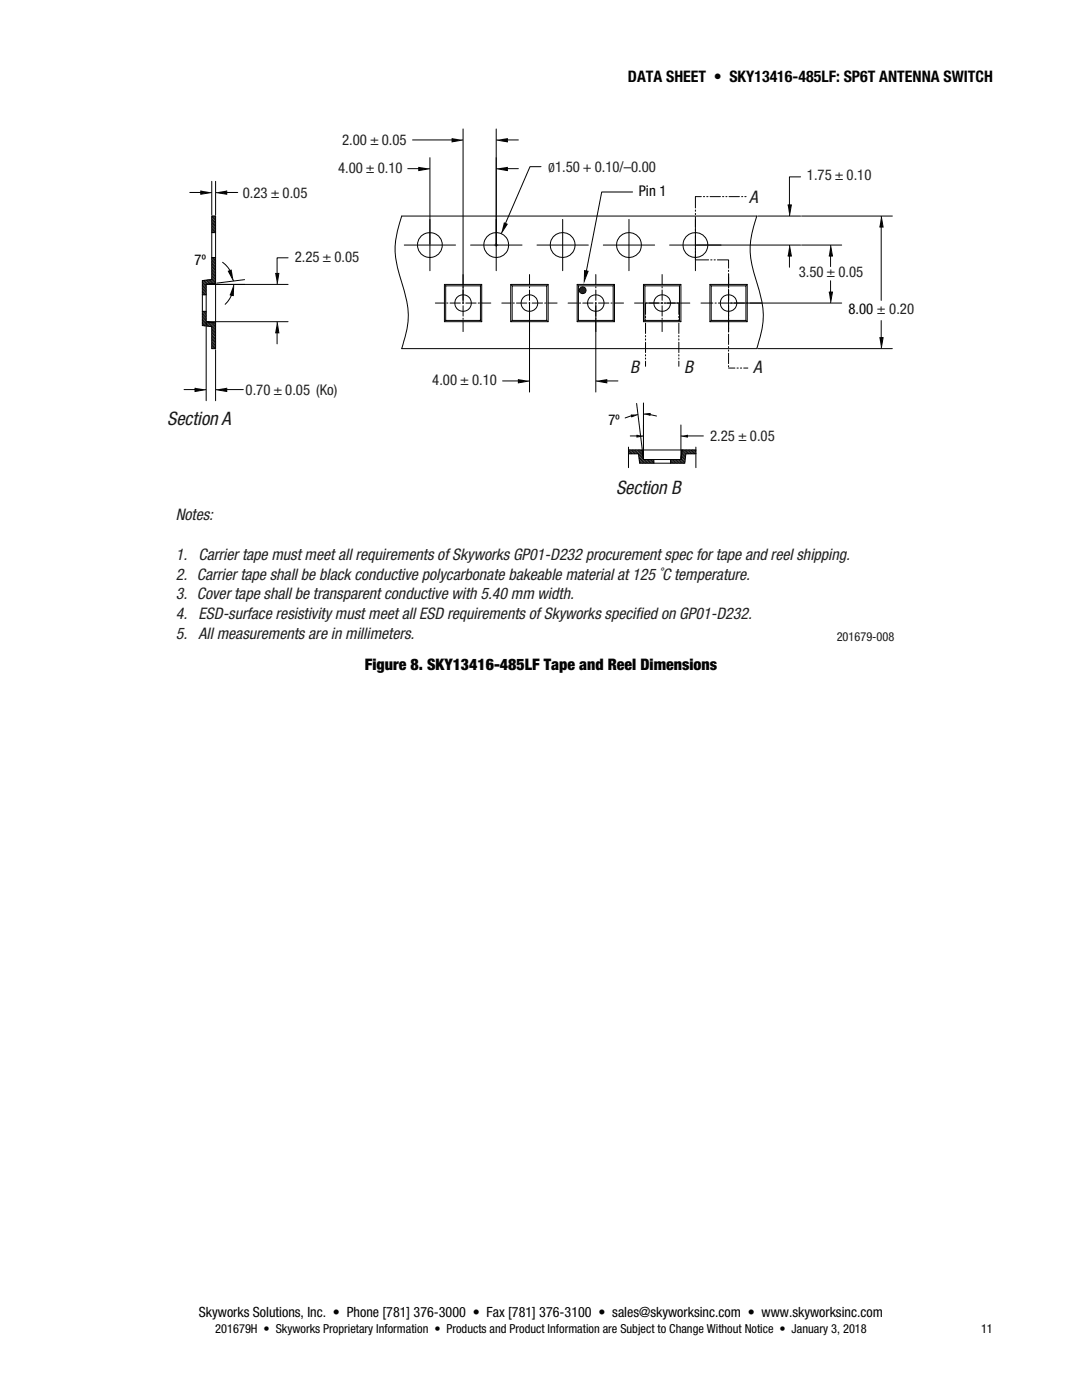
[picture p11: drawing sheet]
<svg xmlns="http://www.w3.org/2000/svg" width="216mm" height="279mm" viewBox="0 0 216 279" stroke-linecap="round" stroke-linejoin="round" font-family="sans-serif">
<g fill="none" stroke="#010202" stroke-width=".2">
<path d="M82.3 27.9h7.9M92.4 25.7v34.6M99 25.7v28.3M101.2 27.9h2.2M139.9 39.2h-1.1v2.3M140.4 39.2h.2M141 39.2h.3M141.7 39.2h2.1M144.2 39.2h.2M144.8 39.2h.3M145.5 39.2h2M148 39.2h.2"/>
<path d="M148.6 39.2h.3M80.2 43.1h70.8a17.1 17.1 0 0 0 0 13.2 16.9 16.9 0 0 1 .4 11.8l-.4 1.5h-70.8M80.7 48.9h10.2M85.8 46.4a2.48 2.48 0 0 1 2.5 2.5 2.48 2.48 0 0 1-2.5 2.5M85.8 43.8v10.2M93.9 48.9h10.3M120.4 48.9h10.2M125.5 43.8v10.2M133.6 48.9h10.3M138.8 50.8v1.1h2.6M138.8 41.9v.3M138.8 42.6v.2"/>
<path d="M138.8 43.2v10.8M141.8 51.9h.3M142.5 51.9h.2M143.2 51.9h2.2v1.6M145.4 53.9v.3M145.4 54.6v.3M145.4 55.3v2M145.4 57.7v.3M145.4 58.4v.2M145.4 59.1v2M145.4 61.6v.2M145.4 62.2v.3"/>
<path d="M145.4 62.9v2M145.4 65.3v.3M145.4 66v.3M145.4 66.7v2M145.4 69.2v.2M145.4 69.8v.3M145.4 70.5v2.1M145.4 73v.2M145.4 73.5h1.2M147.1 73.5h.2M147.7 73.5h.3M148.4 73.5h.8"/>
<circle cx="99" cy="48.9" r="2.48"/>
<circle cx="125.5" cy="48.9" r="2.48"/>
<circle cx="138.8" cy="48.9" r="2.49"/>
</g>
<path d="M99 27.9l2.2-.3v.7z" fill="#010202"/>
<path d="M101.2 27.6v.7l-2.2-.4" fill="none" stroke="#010202" stroke-width=".2"/>
<path d="M90.2 27.6l2.2 .3-2.2 .4z" fill="#010202"/>
<g fill="none" stroke="#010202" stroke-width=".2">
<path d="M37.9 38.4h2.2M42.3 36.2v6.7M43 36.2v6.7M45.2 38.4h2.2M90.2 27.6v.7l2.2-.4M92.4 54.8v2M92.4 57.2v.3M92.4 57.9v2M118.9 54.8v2M118.9 57.2v.3M118.9 57.9v2M132.1 54.8v2"/>
<path d="M132.1 57.2v.3M132.1 57.9v2M145.4 54.8v2M145.4 57.2v.3M145.4 57.9v2M86.9 60.5h1.8M89.1 60.5h.3M89.8 60.5h2.1M92.3 60.5h.2M92.4 60.4v.2M92.4 61v2.1M92.4 63.5v.3"/>
<path d="M92.4 64.2v2M92.9 60.5h2.1M95.4 60.5h.3M96.1 60.5h1.8M100.1 60.5h1.9M102.4 60.5h.2M103.1 60.5h2M105.5 60.5h.3M106.2 60.5h2.1M108.7 60.5h.2M109.3 60.5h1.9M118.9 60.4v.2"/>
<path d="M118.9 61v2.1M118.9 63.5v.3M118.9 64.2v2M128.8 63.2v.2M128.8 63.8v.3M128.8 64.5v2.1M128.8 67v.2M128.8 67.6v.3M128.8 68.3v2.1M128.8 70.8v.2M128.8 71.5v.2M128.8 72.1v1"/>
<path d="M131.4 60.5h-2.6v2.2M131.8 60.5h.3M132.1 60.4v.2M132.1 61v2.1M132.1 63.5v.3M132.1 64.2v2M132.5 60.5h.3M133.2 60.5h2.2M135.5 60.5v2.2M135.5 63.2v.2M135.5 63.8v.3M135.5 64.5v2.1"/>
<path d="M135.5 67v.2M135.5 67.6v.3M135.5 68.3v2.1M135.5 70.8v.2M135.5 71.5v.2M135.5 72.1v1M139.9 60.5h2.4M142.7 60.5h.2M143.3 60.5h2.1M145.4 60.4v.2M145.4 61v2.1M145.4 63.5v.3"/>
<path d="M145.4 64.2v2M145.8 60.5h.3M146.5 60.5h2.1M149 60.5h.2M149.6 60.5h2.4"/>
</g>
<path d="M40.1 38l2.2 .4-2.2 .4z" fill="#010202"/>
<path d="M40.1 38v.8l2.2-.4" fill="none" stroke="#010202" stroke-width=".2"/>
<path d="M43 38.4l2.2-.4v.8z" fill="#010202"/>
<path d="M45.2 38v.8l-2.2-.4M36.7 77.7h2.2M41.1 64.4v15.6M43 69.8v10.2M45.2 77.7h3.3" fill="none" stroke="#010202" stroke-width=".2"/>
<path d="M38.9 77.4l2.2 .3-2.2 .4z" fill="#010202"/>
<path d="M38.9 77.4v.7l2.2-.4" fill="none" stroke="#010202" stroke-width=".2"/>
<path d="M43 77.7l2.2-.3v.7z" fill="#010202"/>
<path d="M41.3 56.8h16.2M57.5 51.5h-2.2v3.1M41.3 64.2h16.2M45.2 77.4v.7l-2.2-.4M55.3 66.4v2.2" fill="none" stroke="#010202" stroke-width=".2"/>
<path d="M55.3 64.2l.3 2.2h-.7z" fill="#010202"/>
<path d="M55.3 64.2l.3 2.2h-.7" fill="none" stroke="#010202" stroke-width=".2"/>
<path d="M54.9 54.6h.7l-.3 2.2z" fill="#010202"/>
<path d="M107.9 33.3h-2.1l-4.9 11.3M54.9 54.6h.7l-.3 2.2M80.2 43.1a17 17 0 0 0-1 9.5l.5 2.3a23 23 0 0 1 1.7 9.7l-.5 2.3-.7 2.7M85.8 46.4a2.48 2.48 0 0 0-2.5 2.5 2.48 2.48 0 0 0 2.5 2.5" fill="none" stroke="#010202" stroke-width=".2"/>
<path d="M100.5 44.5l.7 .2-1.2 1.9z" fill="#010202"/>
<g fill="none" stroke="#010202" stroke-width=".2">
<path d="M88.7 56.8h7.4v7.4h-7.4zM88.7 56.8l.2 .2M88.9 57h7v6.9h-7zM96.1 56.8l-.2 .2M98.7 48.9h.6M99 48.6v.6M100.5 44.5l.7 .2-1.2 1.9M101.9 56.8l.3 .2M101.9 56.8h7.5v7.4h-7.5zM102.2 57h6.9v6.9h-6.9zM109.4 56.8l-.3 .2M128.4 56.8l.3 .2"/>
<path d="M128.4 56.8h7.5v7.4h-7.5zM128.7 57h6.9v6.9h-6.9zM135.9 56.8l-.3 .2M141.7 56.8h7.4v7.4h-7.4zM141.7 56.8l.2 .2M141.9 57h6.9v6.9h-6.9zM149.1 56.8l-.3 .2M88.9 63.9l-.2 .3M95.9 63.9l.2 .3M102.2 63.9l-.3 .3M109.1 63.9l.3 .3M128.7 63.9l-.3 .3"/>
<path d="M135.6 63.9l.3 .3M141.9 63.9l-.2 .3M148.8 63.9l.3 .3M125.4 89.9l.6 .7M125.4 90.2l.4 .4M125.4 90.5l.1 .1M125.4 89.2v4.1M125.4 90.6h2l.2 1.8h9l.3-1.8h2M125.4 89.8h2.8M125.6 89.8l.7 .8M125.8 87h1.3M125.9 89.8l.7 .8"/>
<path d="M126.2 89.8l.7 .8M126.5 89.8l.7 .8M126.7 89.8l1.7 1.6M127.1 89.8l1.2 1.3M127.3 89.8l1 1M127.4 90.8l1.7 1.6M127.5 91.1l1.3 1.3M127.5 91.5l1 .9M127.6 91.8l.6 .6M127.6 92.1l.3 .3M127.6 89.8l.6 .6M127.9 89.8l.3 .3"/>
<path d="M128.2 89.8l.2 1.9M128.2 89.8h7.9l-.2 1.9M128.2 89.8l.2 1.9h2.1M128.4 84.8v6.7M128.6 91.7l.8 .7M128.9 91.7l.8 .7M129.2 91.7l.8 .7M129.5 91.7l.8 .7M129.8 91.7l.7 .6M130.1 91.7l.4 .4M130.4 91.7l.1 .1M130.5 91.7h3.3"/>
<path d="M130.5 91.7v.7M133.8 92.2l.3 .2M133.8 91.9l.6 .5M133.8 91.7v.7M133.9 91.7l.8 .7M134.2 91.7l.7 .7M134.5 91.7l.7 .7M134.8 91.7l.8 .7M135.1 91.7l.7 .7M135.4 91.7l.7 .7M135.7 91.7l.7 .7M135.9 84.8v6.7"/>
<path d="M135.9 91.6l.7 .8M135.9 91.4l.8 .7M135.9 91.1l.8 .7M136 90.8l.7 .8M136 90.6l.8 .7M136 90.3l.8 .8M136.1 90.1l.7 .7M136.1 89.8l.8 .8M136.4 89.8l.8 .8M136.7 89.8l.8 .8M137 89.8l.7 .8M137.2 87h3.2"/>
<path d="M137.3 89.8l.8 .8M137.6 89.8l.7 .8M137.9 89.8l.7 .8M138.2 89.8l.7 .7M138.4 89.8l.5 .4M138.8 89.8l.1 .1M138.9 89.2v4.1M138.9 89.8h-2.8l-.2 1.9h-2.1"/>
<circle cx="92.4" cy="60.5" r="1.65"/>
<circle cx="118.9" cy="60.5" r="1.65"/>
<circle cx="132.1" cy="60.5" r="1.66"/>
<circle cx="145.4" cy="60.5" r="1.65"/>
</g>
<path d="M127.1 86.8l1.3 .2-1.3 .2z" fill="#010202"/>
<path d="M127.1 86.8v.4l1.3-.2" fill="none" stroke="#010202" stroke-width=".2"/>
<path d="M135.9 87l1.3-.2v.4z" fill="#010202"/>
<g fill="none" stroke="#010202" stroke-width=".2">
<path d="M40.4 58.1l.7 .7M40.4 58.4l.4 .4M40.4 58.8h.7M40.4 57.8l.7 .8M40.4 57.6l.7 .7M40.4 57.2l.7 .8M40.4 57l.7 .7M40.4 56.7l.7 .7M40.4 56.4l.7 .7M40.4 56.1l.7 .7M40.4 58.7l.1 .1M40.6 56l.7 .7"/>
<path d="M40.8 55.9l.8 .8M41.1 55.9l.8 .8M41.1 58.8v3.3M41.4 55.9l.7 .7M41.6 55.8l.8 .8M41.9 55.8l.7 .8M42.1 55.8l.8 .7M42.3 51.4h.7M42.3 51.4v-8.3h.7v13.4M42.3 51.4v4.4l-1.9 .2v9l1.9 .2v4.4h.7v-5.1l-1.9-.3v-2.1M42.3 45.7l.7 .7h-.7M42.3 45.4l.7 .7"/>
<path d="M42.3 45.1l.7 .8M42.3 44.8l.7 .7M42.3 44.5l.7 .8M42.3 44.2l.7 .8M42.3 43.9l.7 .8M42.3 43.6l.7 .8M42.3 43.3l.7 .8M42.3 46l.4 .4M42.3 55.6l.7 .8M42.3 55.3l.7 .8M42.3 55l.7 .8M42.3 54.7l.7 .8"/>
<path d="M42.3 54.4l.7 .8M42.3 54.2l.7 .7M42.3 53.9l.7 .7M42.3 53.6l.7 .7M42.3 53.3l.7 .7M42.3 53l.7 .7M42.3 52.7l.7 .8M42.3 52.4l.7 .8M42.3 52.1l.7 .8M42.3 51.8l.7 .8M42.3 51.5l.7 .8M42.3 46.2l.1 .2"/>
<path d="M42.4 43.1l.6 .7M42.4 51.4l.6 .6M42.6 43.1l.4 .4M42.7 51.4l.3 .3M42.9 43.1l.1 .1M43 56.5l-1.9 .3v2M43 56.5v8l-1.9-.3M43 56.5l-1.9 .3M40.4 64.3l.8 .8M40.4 62.1h.7M40.4 63.7l1.4 1.5M40.4 64.6l.5 .4"/>
<path d="M40.4 64.9l.1 .1M40.4 63.4l.7 .7M40.4 63.1l.7 .8M40.4 62.8l.7 .8M40.4 62.5l.7 .7M40.4 62.2l.7 .8M40.4 64l1.1 1.1M40.6 62.1l.5 .6M40.9 62.1l.2 .3M41.2 64.2l1 1M41.6 64.3l1.4 1.4M41.9 64.3l1.1 1.1"/>
<path d="M42.2 64.3l.8 .9M42.3 69.4l.2 .2M42.3 69.1l.5 .5M42.3 68.8l.7 .7M42.3 68.5l.7 .8M42.3 68.2l.7 .8M42.3 67.9l.7 .8M42.3 67.6l.7 .8M42.3 67.3l.7 .8M42.3 67l.7 .8M42.3 66.7l.7 .8M42.3 66.4l.7 .8"/>
<path d="M42.3 66.1l.7 .8M42.3 65.9l.7 .7M42.3 65.6l.7 .7M42.3 65.3l.7 .7M42.5 64.4l.5 .5M42.9 64.4l.1 .2M126 83l-1.3 .4M127 80.5l1.1 9.1M128.4 80.4v10M128.4 90.6v1.1M129.7 82.7l1.3 .3M137.2 86.8v.4l-1.3-.2"/>
</g>
<path d="M128.4 82.6l1.3-.1v.5z" fill="#010202"/>
<path d="M128.4 82.6l1.3-.1v.5" fill="none" stroke="#010202" stroke-width=".2"/>
<path d="M125.9 82.7h1.4l-1.3 .5z" fill="#010202"/>
<path d="M41.1 56.7l1.9 .1M43.2 56.8h5.6M44.4 52.3l.6 .5 .9 1.2M46.2 58.9l-.8 1.3-.5 .5M48.8 55.8l-5.6 .7M127.3 82.7l-1.3 .5-.1-.5" fill="none" stroke="#010202" stroke-width=".2"/>
<path d="M46.6 56.8l-.1 2.2-.7-.1z" fill="#010202"/>
<path d="M46.6 56.8l-.1 2.2-.7-.1" fill="none" stroke="#010202" stroke-width=".2"/>
<path d="M45.6 54.1l.6-.2 .4 2.2z" fill="#010202"/>
<path d="M46.2 53.9l-.6 .2 1 2" fill="none" stroke="#010202" stroke-width=".2"/>
<circle cx="116.3" cy="57.9" r=".69" fill="#231f20"/>
<circle cx="116.3" cy="57.9" r=".69" fill="none" stroke="#010202" stroke-width=".2"/>
<path d="M116.6 53.9l.8 .2-.8 2z" fill="#010202"/>
<g fill="none" stroke="#010202" stroke-width=".2">
<path d="M126.2 38.3h-6.1l-3.3 16.7M105.7 54.8v2M105.7 57.2v.3M105.7 57.9v2M107.2 48.9h10.2M112.3 43.8v10.2M115.2 56.8h7.4v7.4h-7.4zM115.2 56.8l.2 .2M115.4 57h7v6.9h-7zM116.6 53.9v2.2l.8-2M122.6 56.8l-.2 .2M100.3 76h3.1"/>
<path d="M105.7 60.4v.2M105.7 60.7v17.5M115.4 63.9l-.2 .3M118.9 60.7v17.5M121.1 76h2.2M122.4 63.9l.2 .3"/>
<circle cx="112.3" cy="48.9" r="2.49"/>
<circle cx="105.7" cy="60.5" r="1.66"/>
</g>
<path d="M118.9 76l2.2-.3v.7z" fill="#010202"/>
<path d="M121.1 75.7v.7l-2.2-.4" fill="none" stroke="#010202" stroke-width=".2"/>
<path d="M103.4 75.7l2.3 .3-2.3 .4z" fill="#010202"/>
<path d="M159.7 35.3h-2.2v5.6M139 48.9h20.7M151.2 43.1h8.5M157.5 51.1v2.2M103.4 75.7v.7l2.3-.4" fill="none" stroke="#010202" stroke-width=".2"/>
<path d="M157.5 48.9l.4 2.2h-.7z" fill="#010202"/>
<path d="M157.5 48.9l.4 2.2h-.7" fill="none" stroke="#010202" stroke-width=".2"/>
<path d="M157.2 40.9h.7l-.4 2.2z" fill="#010202"/>
<path d="M81.4 33.7h2.2M85.8 31.5v17.2M99 31.5v17.2M101.2 33.7h2.2M157.2 40.9h.7l-.4 2.2" fill="none" stroke="#010202" stroke-width=".2"/>
<path d="M99 33.7l2.2-.4v.7z" fill="#010202"/>
<path d="M101.2 33.3v.7l-2.2-.3" fill="none" stroke="#010202" stroke-width=".2"/>
<path d="M83.6 33.3l2.2 .4-2.2 .3z" fill="#010202"/>
<path d="M83.6 33.3v.7l2.2-.3M159.9 43.1h18.2M175.8 45.3v14.6M151.2 69.6h26.9M175.8 64v3.4" fill="none" stroke="#010202" stroke-width=".2"/>
<path d="M175.8 43.1l.4 2.2h-.7z" fill="#010202"/>
<path d="M175.8 43.1l.4 2.2h-.7" fill="none" stroke="#010202" stroke-width=".2"/>
<path d="M175.5 67.4h.7l-.4 2.2z" fill="#010202"/>
<path d="M159.9 48.9h8.1M165.7 51.1v2.1M165.7 56v2.3M145.6 60.5h22.4M175.5 67.4h.7l-.4 2.2" fill="none" stroke="#010202" stroke-width=".2"/>
<path d="M165.7 48.9l.4 2.2h-.7z" fill="#010202"/>
<path d="M165.7 48.9l.4 2.2h-.7" fill="none" stroke="#010202" stroke-width=".2"/>
<path d="M165.4 58.3h.7l-.4 2.2z" fill="#010202"/>
<g fill="none" stroke="#010202" stroke-width=".2">
<path d="M165.4 58.3h.7l-.4 2.2M113.4 60.5h1.8M115.6 60.5h.3M116.3 60.5h2M118.8 60.5h.2M119.4 60.5h2.1M121.9 60.5h.3M122.6 60.5h1.8M126.6 60.5h1.9M128.9 60.5h.2M129.5 60.5h2.1M132 60.5h.2"/>
<path d="M132.7 60.5h2M135.1 60.5h.3M135.8 60.5h1.8"/>
</g>
<g font-size="3.7" fill="#1e1819">
<text x="33.3" y="84.8">Section A</text>
<text x="122.9" y="98.6">Section B</text>
</g>
<g font-size="3.5" fill="#1e1819">
<text x="149.5" y="40.4">A</text>
<text x="125.7" y="74.5">B</text>
<text x="136.5" y="74.5">B</text>
<text x="150.3" y="74.3">A</text>
</g>
<g font-size="3.2">
<text x="125.3" y="16.4">DATA SHEET • SKY13416-485LF: SP6T ANTENNA SWITCH</text>
<text x="72.8" y="133.6">Figure 8. SKY13416-485LF Tape and Reel Dimensions</text>
</g>
<g font-size="3.2" fill="#231f20">
<text x="35.1" y="103.8">Notes:</text>
<text x="35.1" y="111.7">1.</text>
<text x="39.6" y="111.7">Carrier tape must meet all requirements of Skyworks GP01-D232 procurement spec for tape and reel shipping.</text>
<text x="35.1" y="115.7">2. Carrier tape shall be black conductive polycarbonate bakeable material at 125 ˚C temperature.</text>
<text x="35.1" y="119.6">3. Cover tape shall be transparent conductive with 5.40 mm width.</text>
<text x="35.1" y="123.6">4.</text>
<text x="39.6" y="123.6">ESD-surface resistivity must meet all ESD requirements of Skyworks specif</text>
<text x="126.8" y="123.6">ied on GP01-D232.</text>
<text x="35.1" y="127.5">5.</text>
<text x="39.6" y="127.5">All measurements are in millimeters.</text>
</g>
<g font-size="3" fill="#231f20">
<text x="68.3" y="28.9">2.00 ± 0.05</text>
<text x="67.5" y="34.6">4.00 ± 0.10</text>
<text x="110.7" y="34.2">1.50 + 0.10/–0.00</text>
<text x="48.5" y="39.4">0.23 ± 0.05</text>
<text x="161" y="36">1.75 ± 0.10</text>
<text x="58.8" y="52.3">2.25 ± 0.05</text>
<text x="159.4" y="55.3">3.50 ± 0.05</text>
<text x="86.3" y="76.7">4.00 ± 0.10</text>
<text x="49" y="78.7">0.70 ± 0.05 (Ko)</text>
<text x="141.7" y="88">2.25 ± 0.05</text>
</g>
<text font-size="3" fill="#010202" x="127.5" y="39.2">Pin 1</text>
<g font-size="3" fill="#020303">
<text x="38.8" y="53" transform="rotate(-1 38.8 53)">7º</text>
<text x="169.3" y="62.8">8.00 ± 0.20</text>
<text x="121.4" y="84.8" transform="rotate(-1 121.4 84.8)">7º</text>
</g>
<text font-size="2.8" x="39.7" y="262.8">Skyworks Solutions, Inc. • Phone [781] 376-3000 • Fax [781] 376-3100 • sales@skyworksinc.com • www.skyworksinc.com</text>
<text font-size="2.5" fill="#231f20" x="109.4" y="34.2">Ø</text>
<text font-size="2.5" fill="#1e1819" x="167" y="127.9">201679-008</text>
<g font-size="2.5">
<text x="42.9" y="266.1">201679H • Skyworks Proprietary Information • Products and Product Information are Subject to Change Without Notice • January 3, 2018</text>
<text x="195.7" y="266.1">11</text>
</g>
</svg>
